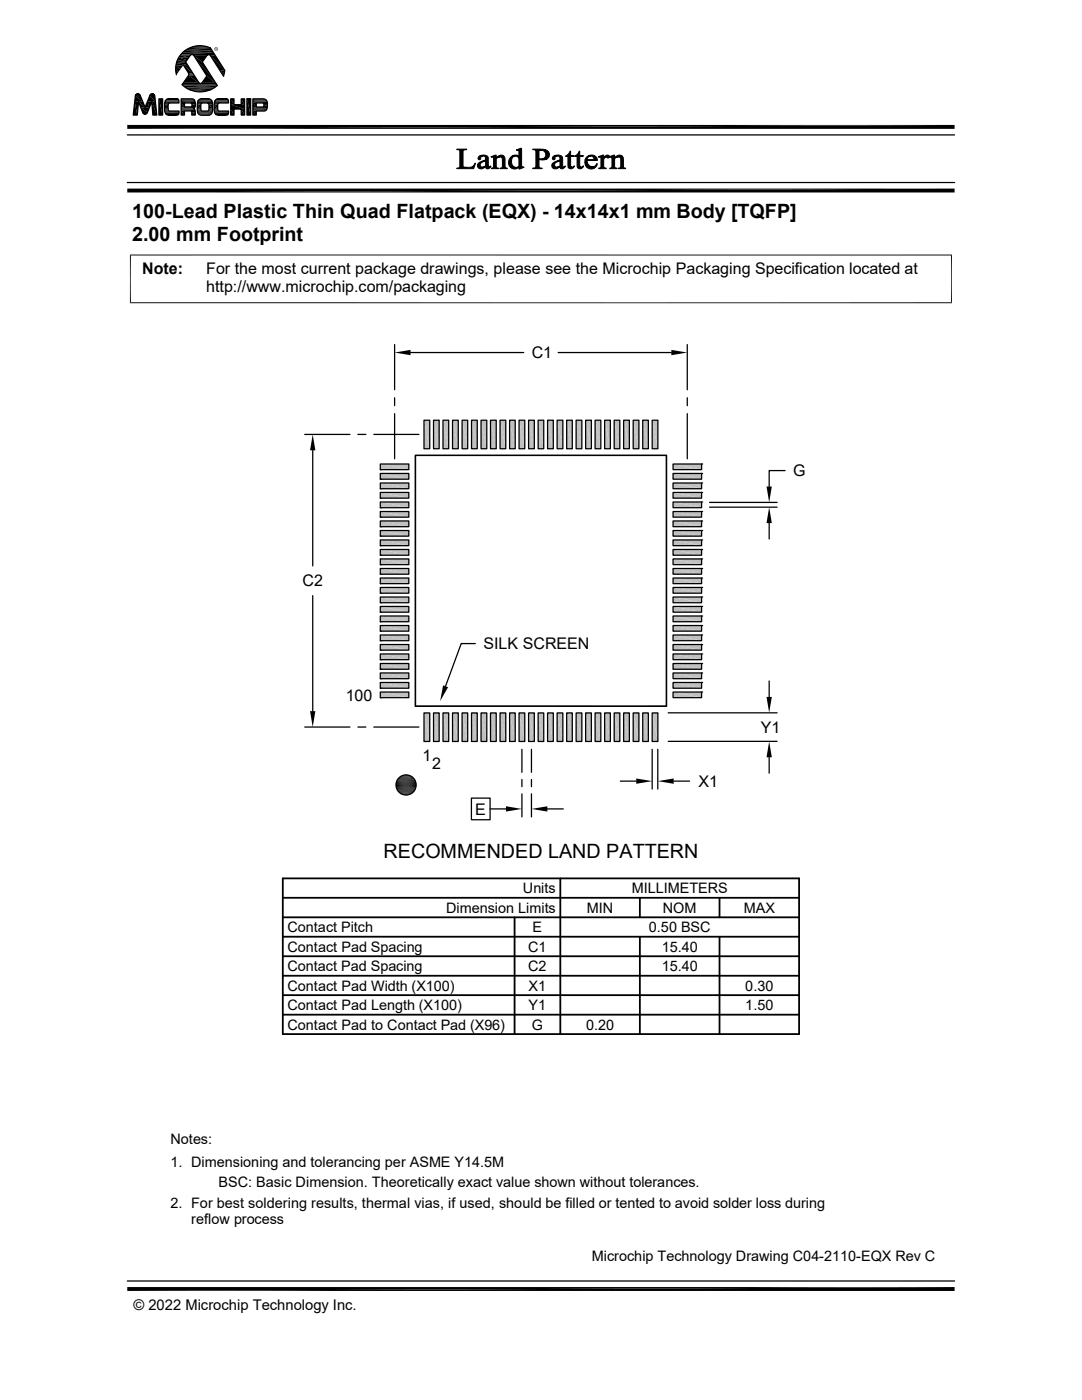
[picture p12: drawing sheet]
<svg xmlns="http://www.w3.org/2000/svg" width="216mm" height="279mm" viewBox="0 0 216 279" stroke-linecap="round" stroke-linejoin="round" font-family="sans-serif">
<g fill="#c0c0c0">
<path d="M130.1 83.9l1.2 5.7h-1.2z"/>
<path d="M130.1 83.9h1.2v5.7z"/>
<path d="M128.2 83.9l1.2 5.7h-1.2z"/>
<path d="M128.2 83.9h1.2v5.7z"/>
<path d="M126.3 83.9l1.2 5.7h-1.2z"/>
<path d="M126.3 83.9h1.2v5.7z"/>
<path d="M124.4 83.9l1.2 5.7h-1.2z"/>
<path d="M124.4 83.9h1.2v5.7z"/>
<path d="M122.6 83.9l1.1 5.7h-1.1z"/>
<path d="M122.6 83.9h1.1v5.7z"/>
<path d="M120.6 83.9l1.2 5.7h-1.2z"/>
<path d="M120.6 83.9h1.2v5.7z"/>
<path d="M118.7 83.9l1.2 5.7h-1.2z"/>
<path d="M118.7 83.9h1.2v5.7z"/>
<path d="M116.9 83.9l1.1 5.7h-1.1z"/>
<path d="M116.9 83.9h1.1v5.7z"/>
<path d="M115 83.9l1.1 5.7h-1.1z"/>
<path d="M115 83.9h1.1v5.7z"/>
<path d="M113.1 83.9l1.1 5.7h-1.1z"/>
<path d="M113.1 83.9h1.1v5.7z"/>
<path d="M111.2 83.9l1.1 5.7h-1.1z"/>
<path d="M111.2 83.9h1.1v5.7z"/>
<path d="M109.3 83.9l1.1 5.7h-1.1z"/>
<path d="M109.3 83.9h1.1v5.7z"/>
<path d="M107.4 83.9l1.1 5.7h-1.1z"/>
<path d="M107.4 83.9h1.1v5.7z"/>
<path d="M105.5 83.9l1.1 5.7h-1.1z"/>
<path d="M105.5 83.9h1.1v5.7z"/>
<path d="M103.6 83.9l1.1 5.7h-1.1z"/>
<path d="M103.6 83.9h1.1v5.7z"/>
<path d="M101.7 83.9l1.1 5.7h-1.1z"/>
<path d="M101.7 83.9h1.1v5.7z"/>
<path d="M99.8 83.9l1.1 5.7h-1.1z"/>
<path d="M99.8 83.9h1.1v5.7z"/>
<path d="M97.9 83.9l1.1 5.7h-1.1z"/>
<path d="M97.9 83.9h1.1v5.7z"/>
<path d="M96 83.9l1.1 5.7h-1.1z"/>
<path d="M96 83.9h1.1v5.7z"/>
<path d="M94.1 83.9l1.1 5.7h-1.1z"/>
<path d="M94.1 83.9h1.1v5.7z"/>
<path d="M92.2 83.9l1.1 5.7h-1.1z"/>
<path d="M92.2 83.9h1.1v5.7z"/>
<path d="M90.3 83.9l1.1 5.7h-1.1z"/>
<path d="M90.3 83.9h1.1v5.7z"/>
<path d="M88.4 83.9l1.1 5.7h-1.1z"/>
<path d="M88.4 83.9h1.1v5.7z"/>
<path d="M86.5 83.9l1.1 5.7h-1.1z"/>
<path d="M86.5 83.9h1.1v5.7z"/>
<path d="M84.6 83.9l1.1 5.7h-1.1z"/>
<path d="M84.6 83.9h1.1v5.7z"/>
<path d="M75.9 92.6l5.7 1.1h-5.7z"/>
<path d="M75.9 92.6h5.7v1.1z"/>
<path d="M134.3 92.6l5.7 1.1h-5.7z"/>
<path d="M134.3 92.6h5.7v1.1z"/>
<path d="M75.9 94.5l5.7 1.1h-5.7z"/>
<path d="M75.9 94.5h5.7v1.1z"/>
<path d="M134.3 94.5l5.7 1.1h-5.7z"/>
<path d="M134.3 94.5h5.7v1.1z"/>
<path d="M75.9 96.4l5.7 1.1h-5.7z"/>
<path d="M75.9 96.4h5.7v1.1z"/>
<path d="M134.3 96.4l5.7 1.1h-5.7z"/>
<path d="M134.3 96.4h5.7v1.1z"/>
<path d="M75.9 98.3l5.7 1.1h-5.7z"/>
<path d="M75.9 98.3h5.7v1.1z"/>
<path d="M134.3 98.3l5.7 1.1h-5.7z"/>
<path d="M134.3 98.3h5.7v1.1z"/>
<path d="M75.9 100.2l5.7 1.1h-5.7z"/>
<path d="M75.9 100.2h5.7v1.1z"/>
<path d="M134.3 100.2l5.7 1.1h-5.7z"/>
<path d="M134.3 100.2h5.7v1.1z"/>
<path d="M75.9 102.1l5.7 1.1h-5.7z"/>
<path d="M75.9 102.1h5.7v1.1z"/>
<path d="M134.3 102.1l5.7 1.1h-5.7z"/>
<path d="M134.3 102.1h5.7v1.1z"/>
<path d="M75.9 104l5.7 1.1h-5.7z"/>
<path d="M75.9 104h5.7v1.1z"/>
<path d="M134.3 104l5.7 1.1h-5.7z"/>
<path d="M134.3 104h5.7v1.1z"/>
<path d="M75.9 105.9l5.7 1.1h-5.7z"/>
<path d="M75.9 105.9h5.7v1.1z"/>
<path d="M134.3 105.9l5.7 1.1h-5.7z"/>
<path d="M134.3 105.9h5.7v1.1z"/>
<path d="M75.9 107.8l5.7 1.1h-5.7z"/>
<path d="M75.9 107.8h5.7v1.1z"/>
<path d="M134.3 107.8l5.7 1.1h-5.7z"/>
<path d="M134.3 107.8h5.7v1.1z"/>
<path d="M75.9 109.7l5.7 1.1h-5.7z"/>
<path d="M75.9 109.7h5.7v1.1z"/>
<path d="M134.3 109.7l5.7 1.1h-5.7z"/>
<path d="M134.3 109.7h5.7v1.1z"/>
<path d="M75.9 111.5l5.7 1.2h-5.7z"/>
<path d="M75.9 111.5h5.7v1.2z"/>
<path d="M134.3 111.5l5.7 1.2h-5.7z"/>
<path d="M134.3 111.5h5.7v1.2z"/>
<path d="M75.9 113.5l5.7 1.1h-5.7z"/>
<path d="M75.9 113.5h5.7v1.1z"/>
<path d="M134.3 113.5l5.7 1.1h-5.7z"/>
<path d="M134.3 113.5h5.7v1.1z"/>
<path d="M75.9 115.4l5.7 1.1h-5.7z"/>
<path d="M75.9 115.4h5.7v1.1z"/>
<path d="M134.3 115.4l5.7 1.1h-5.7z"/>
<path d="M134.3 115.4h5.7v1.1z"/>
<path d="M75.9 117.2l5.7 1.2h-5.7z"/>
<path d="M75.9 117.2h5.7v1.2z"/>
<path d="M134.3 117.2l5.7 1.2h-5.7z"/>
<path d="M134.3 117.2h5.7v1.2z"/>
<path d="M75.9 119.1l5.7 1.2h-5.7z"/>
<path d="M75.9 119.1h5.7v1.2z"/>
<path d="M134.3 119.1l5.7 1.2h-5.7z"/>
<path d="M134.3 119.1h5.7v1.2z"/>
<path d="M75.9 121l5.7 1.2h-5.7z"/>
<path d="M75.9 121h5.7v1.2z"/>
<path d="M134.3 121l5.7 1.2h-5.7z"/>
<path d="M134.3 121h5.7v1.2z"/>
<path d="M75.9 122.9l5.7 1.2h-5.7z"/>
<path d="M75.9 122.9h5.7v1.2z"/>
<path d="M134.3 122.9l5.7 1.2h-5.7z"/>
<path d="M134.3 122.9h5.7v1.2z"/>
<path d="M75.9 124.8l5.7 1.2h-5.7z"/>
<path d="M75.9 124.8h5.7v1.2z"/>
<path d="M134.3 124.8l5.7 1.2h-5.7z"/>
<path d="M134.3 124.8h5.7v1.2z"/>
<path d="M75.9 126.7l5.7 1.2h-5.7z"/>
<path d="M75.9 126.7h5.7v1.2z"/>
<path d="M134.3 126.7l5.7 1.2h-5.7z"/>
<path d="M134.3 126.7h5.7v1.2z"/>
<path d="M75.9 128.6l5.7 1.2h-5.7z"/>
<path d="M75.9 128.6h5.7v1.2z"/>
<path d="M134.3 128.6l5.7 1.2h-5.7z"/>
<path d="M134.3 128.6h5.7v1.2z"/>
<path d="M75.9 130.5l5.7 1.2h-5.7z"/>
<path d="M75.9 130.5h5.7v1.2z"/>
<path d="M134.3 130.5l5.7 1.2h-5.7z"/>
<path d="M134.3 130.5h5.7v1.2z"/>
<path d="M75.9 132.4l5.7 1.2h-5.7z"/>
<path d="M75.9 132.4h5.7v1.2z"/>
<path d="M134.3 132.4l5.7 1.2h-5.7z"/>
<path d="M134.3 132.4h5.7v1.2z"/>
<path d="M75.9 134.3l5.7 1.1h-5.7z"/>
<path d="M75.9 134.3h5.7v1.1z"/>
<path d="M134.3 134.3l5.7 1.1h-5.7z"/>
<path d="M134.3 134.3h5.7v1.1z"/>
<path d="M75.9 136.2l5.7 1.2h-5.7z"/>
<path d="M75.9 136.2h5.7v1.2z"/>
<path d="M134.3 136.2l5.7 1.2h-5.7z"/>
<path d="M134.3 136.2h5.7v1.2z"/>
<path d="M75.9 138.1l5.7 1.1h-5.7z"/>
<path d="M75.9 138.1h5.7v1.1z"/>
<path d="M134.3 138.1l5.7 1.1h-5.7z"/>
<path d="M134.3 138.1h5.7v1.1z"/>
<path d="M130.1 142.3l1.2 5.7h-1.2z"/>
<path d="M130.1 142.3h1.2v5.7z"/>
<path d="M128.2 142.3l1.2 5.7h-1.2z"/>
<path d="M128.2 142.3h1.2v5.7z"/>
<path d="M126.3 142.3l1.2 5.7h-1.2z"/>
<path d="M126.3 142.3h1.2v5.7z"/>
<path d="M124.4 142.3l1.2 5.7h-1.2z"/>
<path d="M124.4 142.3h1.2v5.7z"/>
<path d="M122.6 142.3l1.1 5.7h-1.1z"/>
<path d="M122.6 142.3h1.1v5.7z"/>
<path d="M120.6 142.3l1.2 5.7h-1.2z"/>
<path d="M120.6 142.3h1.2v5.7z"/>
<path d="M118.7 142.3l1.2 5.7h-1.2z"/>
<path d="M118.7 142.3h1.2v5.7z"/>
<path d="M116.9 142.3l1.1 5.7h-1.1z"/>
<path d="M116.9 142.3h1.1v5.7z"/>
<path d="M115 142.3l1.1 5.7h-1.1z"/>
<path d="M115 142.3h1.1v5.7z"/>
<path d="M113.1 142.3l1.1 5.7h-1.1z"/>
<path d="M113.1 142.3h1.1v5.7z"/>
<path d="M111.2 142.3l1.1 5.7h-1.1z"/>
<path d="M111.2 142.3h1.1v5.7z"/>
<path d="M109.3 142.3l1.1 5.7h-1.1z"/>
<path d="M109.3 142.3h1.1v5.7z"/>
<path d="M107.4 142.3l1.1 5.7h-1.1z"/>
<path d="M107.4 142.3h1.1v5.7z"/>
<path d="M105.5 142.3l1.1 5.7h-1.1z"/>
<path d="M105.5 142.3h1.1v5.7z"/>
<path d="M103.6 142.3l1.1 5.7h-1.1z"/>
<path d="M103.6 142.3h1.1v5.7z"/>
<path d="M101.7 142.3l1.1 5.7h-1.1z"/>
<path d="M101.7 142.3h1.1v5.7z"/>
<path d="M99.8 142.3l1.1 5.7h-1.1z"/>
<path d="M99.8 142.3h1.1v5.7z"/>
<path d="M97.9 142.3l1.1 5.7h-1.1z"/>
<path d="M97.9 142.3h1.1v5.7z"/>
<path d="M96 142.3l1.1 5.7h-1.1z"/>
<path d="M96 142.3h1.1v5.7z"/>
<path d="M94.1 142.3l1.1 5.7h-1.1z"/>
<path d="M94.1 142.3h1.1v5.7z"/>
<path d="M92.2 142.3l1.1 5.7h-1.1z"/>
<path d="M92.2 142.3h1.1v5.7z"/>
<path d="M90.3 142.3l1.1 5.7h-1.1z"/>
<path d="M90.3 142.3h1.1v5.7z"/>
<path d="M88.4 142.3l1.1 5.7h-1.1z"/>
<path d="M88.4 142.3h1.1v5.7z"/>
<path d="M86.5 142.3l1.1 5.7h-1.1z"/>
<path d="M86.5 142.3h1.1v5.7z"/>
<path d="M84.6 142.3l1.1 5.7h-1.1z"/>
<path d="M84.6 142.3h1.1v5.7z"/>
</g>
<g fill="none" stroke="#000" stroke-width=".25">
<path d="M27.1 18.9l-.5 4.1h.8l.2-2.7 .9 2.1a.49 .49 0 0 0 .4 .4 .49 .49 0 0 0 .5-.3M27.5 18.7l.5 .4 1 2.3 .9-2.4a.5 .5 0 0 1 .5-.3 .5 .5 0 0 1 .5 .4l.4 3.9h-.8l-.2-2.8-.9 2.2M27.5 18.7l-.4 .2M31.7 19.7h.7v3.3h-.7zM36.2 19.7h2.3a1.17 1.17 0 0 1 .4 1.6l-.3 .4 .3 .2 .1 1.1h-.7v-.6l-.2-.3h-1.3v.9h-.6zM36.3 16.9l.1 .1M36.4 17l1.6 1M36.6 13l1.1 1.8-1.4 2.1M38.1 18a5.1 5.1 0 0 0 3.7 0M38.7 11l2.6 4.2-1.2 1.5-.4-.2-2.7-4.1 1-1.4 .3-.1 .4 .2M42 9.5l2.8 4.6-.2 1.1-2.6-4.1-.4-.2-.3 .2-.9 1.3 2.9 4.7-1.5 .9M42 9.6a4.8 4.8 0 0 0-5.1 .5 4.8 4.8 0 0 0-1.7 4.8"/>
<path d="M46 19.7h.7v1.2h1.4v-1.2h.7v3.3h-.7v-1.2h-1.4v1.2h-.7zM49.3 19.7h.7v3.3h-.7zM49.3 19.7h.7M50.5 19.7h2a.99 .99 0 0 1 .9 1.4 .81 .81 0 0 1-.7 1.1h-1.6v.8h-.6zM25.4 36.4h165.1M25.4 26.9h165.1M33 20.2l.6-.5h1.6a.57 .57 0 0 1 .5 .3 .57 .57 0 0 1 0 .6h-2l-.2 .4v.7l.1 .3 .2 .2h1.9a.62 .62 0 0 1-.1 .6 .62 .62 0 0 1-.6 .2h-1.2a.94 .94 0 0 1-.9-1.2l.1-1.6M36.8 21.3v-.7h1.3l.2 .1-.1 .6h-1.4M40.2 20.6h1.2l.2 .1 .1 1-.1 .4h-1.4l-.1-1.1zM42.3 20.2l-.3-.3-.4-.2h-1.5a.88 .88 0 0 0-.7 1.1v1a.96 .96 0 0 0 .9 1.2h1.1a.94 .94 0 0 0 1-1.2l-.1-1.6M42.9 20.2l.6-.5h1.6a.56 .56 0 0 1 .5 .9h-2l-.2 .4v.7l.1 .3 .2 .2h1.9a.62 .62 0 0 1-.1 .6 .62 .62 0 0 1-.6 .2h-1.2a.94 .94 0 0 1-1-1.2l.2-1.6M51.1 20.6h1.4l.1 .1v.5l-.1 .2h-1.4z"/>
<path d="M78.7 68.8v9M78.7 79.4v1.6M81.9 70.4h22.6M111.4 70.4h22.6M137.1 68.8v9M137.1 79.4v1.6M60.8 86.7h9M62.4 89.9v23M71.4 86.7h1.6M74.6 86.7h9M75.9 98.3h5.7v1.1h-5.7zM75.9 99.4h.1"/>
<path d="M75.9 96.4h5.7v1.1h-5.7zM75.9 97.5h.1M75.9 94.5h5.7v1.1h-5.7zM75.9 95.6h.1M75.9 92.6h5.7v1.1h-5.7zM75.9 93.7h.1M78.7 82.5v9.1M82.9 90.9h50.1v50h-50.1zM84.6 83.9h1.1v5.7h-1.1zM86.5 83.9h1.1v5.7h-1.1zM88.4 83.9h1.1v5.7h-1.1zM90.3 83.9h1.1v5.7h-1.1z"/>
<path d="M92.2 83.9h1.1v5.7h-1.1zM94.1 83.9h1.1v5.7h-1.1zM96 83.9h1.1v5.7h-1.1zM97.9 83.9h1.1v5.7h-1.1zM99.8 83.9h1.1v5.7h-1.1zM101.7 83.9h1.1v5.7h-1.1zM103.6 83.9h1.1v5.7h-1.1zM105.5 83.9h1.1v5.7h-1.1zM107.4 83.9h1.1v5.7h-1.1zM109.3 83.9h1.1v5.7h-1.1zM111.2 83.9h1.1v5.7h-1.1zM113.1 83.9h1.1v5.7h-1.1z"/>
<path d="M115 83.9h1.1v5.7h-1.1zM116.9 83.9h1.1v5.7h-1.1zM118.7 83.9h1.2v5.7h-1.2zM120.6 83.9h1.2v5.7h-1.2zM122.6 83.9h1.1v5.7h-1.1zM124.4 83.9h1.2v5.7h-1.2zM126.3 83.9h1.2v5.7h-1.2zM128.2 83.9h1.2v5.7h-1.2zM130.1 83.9h1.2v5.7h-1.2zM134.3 92.6h5.7v1.1h-5.7zM134.3 94.5h5.7v1.1h-5.7zM134.3 96.4h5.7v1.1h-5.7z"/>
<path d="M134.3 98.3h5.7v1.1h-5.7zM137.1 82.5v9.1M140 92.6h.1M140 94.5h.1M140 96.4h.1M140 98.3h.1M156.7 93.9h-3.2v3.2M62.4 118.9v23M75.9 119.1h5.7v1.2h-5.7zM75.9 117.2h5.7v1.2h-5.7zM75.9 118.4h.1M75.9 115.4h5.7v1.1h-5.7z"/>
<path d="M75.9 116.5h.1M75.9 113.5h5.7v1.1h-5.7zM75.9 114.6h.1M75.9 111.5h5.7v1.2h-5.7zM75.9 112.7h.1M75.9 109.7h5.7v1.1h-5.7zM75.9 110.8h.1M75.9 107.8h5.7v1.1h-5.7zM75.9 108.9h.1M75.9 105.9h5.7v1.1h-5.7zM75.9 107h.1M75.9 104h5.7v1.1h-5.7z"/>
<path d="M75.9 105.1h.1M75.9 102.1h5.7v1.1h-5.7zM75.9 103.2h.1M75.9 100.2h5.7v1.1h-5.7zM75.9 101.3h.1M134.3 100.2h5.7v1.1h-5.7zM134.3 102.1h5.7v1.1h-5.7zM134.3 104h5.7v1.1h-5.7zM134.3 105.9h5.7v1.1h-5.7zM134.3 107.8h5.7v1.1h-5.7zM134.3 109.7h5.7v1.1h-5.7zM134.3 111.5h5.7v1.2h-5.7z"/>
<path d="M134.3 113.5h5.7v1.1h-5.7zM134.3 115.4h5.7v1.1h-5.7zM134.3 117.2h5.7v1.2h-5.7zM134.3 119.1h5.7v1.2h-5.7zM140 100.2h.1M140 102.1h.1M140 104h.1M140 105.9h.1M140 107.8h.1M140 109.7h.1M140 111.5h.1M140 113.5h.1"/>
<path d="M140 115.4h.1M140 117.2h.1M140 119.1h.1M141.6 101.2h13.5M141.6 100.3h13.5M153.5 104.4v3.2M75.9 138.1h5.7v1.1h-5.7zM75.9 139.2h.1M75.9 136.2h5.7v1.2h-5.7zM75.9 137.4h.1M75.9 134.3h5.7v1.1h-5.7zM75.9 135.4h.1"/>
<path d="M75.9 132.4h5.7v1.2h-5.7zM75.9 133.6h.1M75.9 130.5h5.7v1.2h-5.7zM75.9 131.7h.1M75.9 128.6h5.7v1.2h-5.7zM75.9 129.8h.1M75.9 126.7h5.7v1.2h-5.7zM75.9 127.9h.1M75.9 124.8h5.7v1.2h-5.7zM75.9 126h.1M75.9 122.9h5.7v1.2h-5.7zM75.9 124.1h.1"/>
<path d="M75.9 121h5.7v1.2h-5.7zM75.9 122.2h.1M75.9 120.3h.1M94.8 128.4h-2.8l-3.1 8.5M134.3 121h5.7v1.2h-5.7zM134.3 122.9h5.7v1.2h-5.7zM134.3 124.8h5.7v1.2h-5.7zM134.3 126.7h5.7v1.2h-5.7zM134.3 128.6h5.7v1.2h-5.7zM134.3 130.5h5.7v1.2h-5.7zM134.3 132.4h5.7v1.2h-5.7zM134.3 134.3h5.7v1.1h-5.7z"/>
<path d="M134.3 136.2h5.7v1.2h-5.7zM134.3 138.1h5.7v1.1h-5.7zM140 121h.1M140 122.9h.1M140 124.8h.1M140 126.7h.1M140 128.6h.1M140 130.5h.1M140 132.4h.1M140 134.3h.1M140 136.2h.1M140 138.1h.1"/>
<path d="M153.5 135.9v3.2M60.8 145.1h9M71.4 145.1h1.6M74.6 145.1h9M84.6 142.3h1.1v5.7h-1.1zM86.5 142.3h1.1v5.7h-1.1zM88.4 142.3h1.1v5.7h-1.1zM90.3 142.3h1.1v5.7h-1.1zM92.2 142.3h1.1v5.7h-1.1zM94.1 159.3h3.7v4.3h-3.7zM94.1 142.3h1.1v5.7h-1.1zM96 142.3h1.1v5.7h-1.1z"/>
<path d="M97.9 142.3h1.1v5.7h-1.1zM99.8 142.3h1.1v5.7h-1.1zM101.7 142.3h1.1v5.7h-1.1zM103.6 142.3h1.1v5.7h-1.1zM104.1 149.5v4.6M104.1 155.6v1.4M104.1 158.4v4.6M105.5 142.3h1.1v5.7h-1.1zM106 149.5v4.6M106 155.6v1.4M106 158.4v4.6M107.4 142.3h1.1v5.7h-1.1z"/>
<path d="M109.3 142.3h1.1v5.7h-1.1zM111.2 142.3h1.1v5.7h-1.1zM113.1 142.3h1.1v5.7h-1.1zM115 142.3h1.1v5.7h-1.1zM116.9 142.3h1.1v5.7h-1.1zM118.7 142.3h1.2v5.7h-1.2zM120.6 142.3h1.2v5.7h-1.2zM122.6 142.3h1.1v5.7h-1.1zM123.8 155.9h3.2M124.4 142.3h1.2v5.7h-1.2zM126.3 142.3h1.2v5.7h-1.2zM128.2 142.3h1.2v5.7h-1.2z"/>
<path d="M130.1 142.3h1.2v5.7h-1.2zM130.1 149.5v8M131.3 149.5v8M133.3 148h21.8M133.3 142.3h21.8M134.4 155.9h3.2M153.5 151.1v3.2M97.8 161.4h3.2M109.2 161.4h3.2M25.4 255.7h165.1"/>
<circle cx="81" cy="156.7" r="2.01"/>
</g>
<g fill="none" stroke="#000" stroke-width=".2">
<path d="M33 20h2.7M33.1 19.9h2.6M33.1 19.9h2.5M33.2 19.9h2.4M33.3 19.8h2.3M33.4 19.8h2.1M35.9 11h2.1M36 11h2M36.2 19.7l2.4 .1M36.2 19.8h2.5M36.2 19.9h2.6M36.3 16.9h7"/>
<path d="M36.4 17h6.9M36.5 16.7h6.6M36.5 16.6h3.3M36.6 16.5h3.1M36.9 17.4h6M37.5 17.7h4.9M37.8 9.5h4.2M37.9 9.4h4M38.2 10.9h-2.2M38.4 9.3h3M38.4 9.2h2.9M38.4 10.9h3.2"/>
<path d="M38.5 11h2.9M38.6 11h2.7M38.7 11.1h2.6M38.7 18.3h2.5M39.6 20h2.6M39.6 19.9h2.6M39.7 19.8h2.4M39.8 19.8h2.2M39.9 19.8h2M40.2 16.6h2.9M40.3 16.6h2.7M42.8 10.9h-6.8"/>
<path d="M42.9 20h2.7M43 19.9h2.6M43 19.9h2.5M43.1 19.9h2.4M43.1 19.8h2.4M43.2 19.8h2.2M50.5 19.7l2.4 .1M50.5 19.8h2.5M50.5 19.9h2.6M50.5 20h2.7M32.9 20.5h2.8M32.9 22.2h2.8"/>
<path d="M32.9 22.3h2.8M32.9 20.4h2.8M32.9 20.3h2.8M32.9 22.4h2.8M32.9 22.5h2.8M32.9 20.2h2.8M33 20.1h2.7M33 22.6h2.7M33 22.7h2.7M33.1 22.8h2.6M33.3 22.9h2.3M33.3 22.9h2.2"/>
<path d="M35.6 22.8l-2.4 .1M36.2 20.1h2.7M36.2 20.2h2.7M36.2 21.4h2.7M36.2 21.5h2.7M36.2 21.6h2.6M36.2 21.7h2.4M36.2 21.7h2.5M36.2 21.8h2.6M36.2 21.9h2.7M36.2 22h2.7M36.2 22.1h2.7"/>
<path d="M38.7 21.6l-2.5 .1M39.4 20.5h3M39.4 22.2h3M39.4 20.4h3M39.4 22.4h3M39.4 22.5h2.9M39.4 20.2h3M39.5 22.6h2.8M39.5 20.1h2.8M39.5 22.7h2.7M39.6 22.8h2.6M39.7 22.9h2.4"/>
<path d="M39.8 22.9h2.2M42.8 22.2h2.8M42.8 20.5h2.8M42.8 20.4h2.8M42.8 22.3h2.8M42.8 20.3h2.8M42.8 22.4h2.8M42.8 22.5h2.8M42.8 20.2h2.8M42.9 22.6h2.7M42.9 20.1h2.7M42.9 22.7h2.7"/>
<path d="M43 22.8h2.6M43.2 22.9h2.2M45.5 22.8l-2.4 .1M50.5 20.1h2.7M50.5 20.2h2.8M50.5 20.4h2.8M50.5 20.5h2.8M50.5 21.4h2.8M50.5 21.7h2.8M50.5 21.8h2.8M50.5 22h2.7M50.5 22h2.6"/>
<path d="M50.5 22.1h2.5M50.5 22.1h2.4M26 50.8v9.7M189.9 50.8v9.7M189.9 50.9h-164M25.9 60.4h164M79 156.4h4M79 156.6h4.1M79 157h4M79 157.1h4M79 156.2h4M79.1 156h3.9"/>
<path d="M79.1 157.3h3.9M79.1 157.5h3.8M79.1 155.8h3.8M79.2 157.7h3.6M79.2 155.6h3.6M79.3 155.5h3.4M79.3 157.8h3.4M79.4 158h3.2M79.4 155.3h3.2M79.6 158.1h2.9M79.6 155.2h2.9M79.7 158.3h2.6"/>
<path d="M79.7 155.1h2.6M79.9 155h2.3M79.9 158.4h2.3M80 154.9h2M80 158.5h2"/>
</g>
<g fill="#000" stroke="#000" stroke-width=".2">
<path d="M98 31.3h.3zM103.1 29.9l.2 .1zM119.4 31.3h.3zM121.6 31.3h.3z"/>
<path d="M91.1 29.8h2v.1a.56 .56 0 0 0-.7 .3v3l.2 .2h.4h-1.3l.1-3.1a.43 .43 0 0 0-.7-.4z" fill-rule="evenodd"/>
<path d="M91.1 33.5l3-.2 .8-.7-.4 1.1h-3.4z" fill-rule="evenodd"/>
<path d="M95.5 31.3l.3-.2h.6l-.5 .2v.3a.3 .3 0 0 1-.4 .2 .3 .3 0 0 1 0-.5z" fill-rule="evenodd"/>
<path d="M95.4 32.6l.9-.5h.6l-.5 .2a.54 .54 0 0 0-.6 .5 .54 .54 0 0 0 .5 .6h.5a.77 .77 0 0 1-1.1 .3 .77 .77 0 0 1-.3-1.1z" fill-rule="evenodd"/>
<path d="M95.8 31.1l.8-.2 .7 .3 .1 .3 .1 1.7 .3 .2a.48 .48 0 0 1-.5 .3 .48 .48 0 0 1-.4-.4l-.2-.1 .2-.1v-1h-.4a.47 .47 0 0 0 .4-.4 .47 .47 0 0 0-.2-.5z" fill-rule="evenodd"/>
<path d="M96.3 33.4l.6-.1z" fill-rule="evenodd"/>
<path d="M97.6 33.3l.3-.2-.1 .3z" fill-rule="evenodd"/>
<path d="M98 31.3l1-.4v.6h-.5z" fill-rule="evenodd"/>
<path d="M98.5 31.5l1.3-.2-.8 .4v1.4a.39 .39 0 0 0 .1 .4 .39 .39 0 0 0 .4 0v.2h-1.5l.5-.4z" fill-rule="evenodd"/>
<path d="M99.3 31.3a.83 .83 0 0 1 .9-.3 .83 .83 0 0 1 .6 .7v1.6l.4 .4h-1.4l.3-.2 .1-.2v-1.7l-.2-.3z" fill-rule="evenodd"/>
<path d="M102 31.2l.3-.1h.6a1.19 1.19 0 0 0-.8 1.2 1.19 1.19 0 0 0 .9 1.1h-1.1l-.4-.6a1.56 1.56 0 0 1 .5-1.6z" fill-rule="evenodd"/>
<path d="M102.3 31.1l.7-.2 .5 .3z" fill-rule="evenodd"/>
<path d="M103.1 29.9l1-.3v3.4l.2 .4h-.8a1.2 1.2 0 0 1-1.6 0h1.1l.5-.3v-1.4l-.3-.5h.3v-1.1z" fill-rule="evenodd"/>
<path d="M103.5 33.4h1.1l-1.1 .3z" fill-rule="evenodd"/>
<path d="M106.8 30h1.2l-.5 .1v1.6l1.6 .1h-1.6l.1 1.6 .6 .3h-1.9l.5-.3 .1-.3z" fill-rule="evenodd"/>
<path d="M106.3 29.8h1.6a1.29 1.29 0 0 1 1.7 1.4l-.5 .5h-1a.86 .86 0 0 0 .8-.7 .86 .86 0 0 0-.5-.9l-1.6-.1z" fill-rule="evenodd"/>
<path d="M107.5 31.8h1.4z" fill-rule="evenodd"/>
<path d="M110.4 31.2l.2-.1h.6a.42 .42 0 0 0-.5 .6 .33 .33 0 0 1-.5 0 .33 .33 0 0 1 .2-.5z" fill-rule="evenodd"/>
<path d="M110.3 32.6l.8-.5h.6l-.3 .1a.69 .69 0 0 0-.6 1l.8 .2a.77 .77 0 0 1-1 .3 .77 .77 0 0 1-.3-1.1z" fill-rule="evenodd"/>
<path d="M110.6 31.1l.5-.1a.87 .87 0 0 1 1.2 .6v1.6l.4 .2a.48 .48 0 0 1-.5 .3 .48 .48 0 0 1-.5-.4l-.2-.1 .2-.1v-1h-.4a.46 .46 0 0 0 .4-.4 .46 .46 0 0 0-.2-.5z" fill-rule="evenodd"/>
<path d="M111.1 33.4l.6-.1z" fill-rule="evenodd"/>
<path d="M112.4 33.3l.4-.2-.1 .3z" fill-rule="evenodd"/>
<path d="M113.7 30.2h.2v.8h.6v.2h-.6v1.9l.3 .3h-.8l-.1-2.2-.4-.1 .6-.4z" fill-rule="evenodd"/>
<path d="M113.4 33.4l.9-.1 .3-.2-.2 .4-.4 .2z" fill-rule="evenodd"/>
<path d="M115.6 30.2l.1 .8h.7v.2h-.7v1.7l.1 .4 .2 .1h-.8l-.1-2.2-.4-.1 .6-.4z" fill-rule="evenodd"/>
<path d="M115.2 33.4l.9-.1 .4-.2-.1 .3a.65 .65 0 0 1-1.2 0z" fill-rule="evenodd"/>
<path d="M117 31.4l.4-.3 .5 .1-.5 .1-.2 .6h-.4z" fill-rule="evenodd"/>
<path d="M117.4 31.1a1.23 1.23 0 0 1 1.7 .5l.1 .4h-2a1.09 1.09 0 0 0 1 1.3h-1.2l-.3-.6 .1-.8h1.7a.62 .62 0 0 0-.6-.7z" fill-rule="evenodd"/>
<path d="M117 33.3h1.2a.88 .88 0 0 0 .9-.7 1.16 1.16 0 0 1-.8 1.1 1.16 1.16 0 0 1-1.3-.4z" fill-rule="evenodd"/>
<path d="M119.4 31.3l1.1-.4v.6h.1l-.1 .3v1.5l.5 .4h-1.5l.4-.4v-1.8z" fill-rule="evenodd"/>
<path d="M120.6 31.3h.3l-.4 .2z" fill-rule="evenodd"/>
<path d="M120.6 31.3a.5 .5 0 0 1 .6-.4 .5 .5 0 0 1 .4 .5l-.3 .1z" fill-rule="evenodd"/>
<path d="M121.6 31.3l1-.4v.6h-.5z" fill-rule="evenodd"/>
<path d="M122.1 31.5l1.3-.2-.8 .4 .1 1.6 .4 .4h-1.4l.4-.4z" fill-rule="evenodd"/>
<path d="M122.9 31.3a.84 .84 0 0 1 .9-.3 .84 .84 0 0 1 .6 .9v1.4l.4 .4h-1.4l.3-.2 .2-.2-.1-1.7-.2-.3z" fill-rule="evenodd"/>
</g>
<g fill="#000">
<path d="M27 19.1l1 .1h-1zM27 19.1h1v.1zM27 19.2l1.5 1.1h-1.6zM27 19.2h1l.5 1.1zM27 19.1h1zM27.1 19h.9zM27.1 19l.9 .1zM27.1 18.9h.8zM27.1 18.9l.8 .1zM27.2 18.8l.7 .1zM27.2 18.8h.6zM27.2 18.8h.5z"/>
<path d="M27.3 18.7l.4 .1zM27.3 18.7h.4zM27.4 18.7h.2zM27.4 18.7h.3zM27.5 18.7h.1zM29.9 19.1l1.1 1.1h-1.6zM29.9 19.1h1l.1 1.1zM29.9 19.1h1zM29.9 19l1 .1zM29.9 19h.9zM30 19h.8zM30 18.9h.8z"/>
<path d="M30 18.9l.8 .1zM30.1 18.8l.7 .1zM30.1 18.8h.6zM30.1 18.8h.5zM30.2 18.7l.4 .1zM30.2 18.7h.4zM30.2 18.7h.3zM30.3 18.7h.2zM31.7 19.7l.7 3.3h-.7zM31.7 19.7h.7v3.3zM33.5 19.7h2zM33.5 19.7h1.9z"/>
<path d="M33.5 19.7h1.8zM33.6 19.7h1.7zM35 13.8l.6 .6h-.5zM35 13.8h1l-.4 .6zM35.1 13.2l.9 .6h-1zM35.1 13.2h1.4l-.5 .6zM35.1 14.4l.1 .5zM35.1 14.4h.5l-.4 .5zM35.1 13l1.4 .2h-1.4zM35.1 13h1.5l-.1 .2zM35.3 12.4l1.9 .2h-2zM35.3 12.4h1.7l.2 .2z"/>
<path d="M35.4 12l1.6 .4h-1.7zM35.4 12h1.9l-.3 .4zM35.6 11.5l1.7 .5h-1.9zM35.6 11.5h2.1l-.4 .5zM36.6 13l1.9 1.6h-.9zM36.6 13h.8l1.1 1.6zM37.6 15.1l2.1 1.4h-3.1zM37.6 15.1h1.2l.9 1.4zM37.6 14.6l.9 .1zM37.7 14.7h.9zM37.7 15l1.1 .1zM37.7 14.7l.9 .1z"/>
<path d="M37.7 14.9l1 .1zM37.7 14.8l1 .1zM37.7 14.9h1zM38.7 11.1l1.7 1.3h-.9zM38.7 11.1h2.6l-.9 1.3zM38.7 18.2l1.9 .1zM39 9.2h1.8zM39.3 18.3h1.3zM39.5 12.4l2.6 2.8h-.8zM39.5 12.4h.9l1.7 2.8zM39 9.2h1.7zM39.6 9.1l1.1 .1z"/>
<path d="M39.6 9.1h.6zM39.9 19.7l2 .1zM39.9 19.7h2zM40 19.7h1.9zM40 19.7h1.8zM40.1 19.7h1.7zM40.1 19.7h1.6zM41.3 15.2l1.7 1.3h-2.7zM41.3 15.2h.8l.9 1.3zM41.6 10.9h1.2zM41.7 10.9h1.2zM41.8 10.9l1.1 .1z"/>
<path d="M41.9 11h1zM41.9 11l1 .1zM42 11.1l2.9 3h-1zM42 11.1h.9l2 3zM42.8 9.8v.1zM42.8 9.7v.1zM42.8 9.9l.1 .2zM42.9 9.5l-.1 .2zM42.9 9.7l-.1 .1zM42.9 9.9v.2zM42.9 10.1h.1zM42.8 9.7l.1-.1z"/>
<path d="M42.9 10l.1 .1zM42.9 9.5h.1zM43 10.1l.1 .1zM43 9.4l.1 .1zM43.1 10.1h.2zM43.1 9.4l.2 .1zM43.3 10.1h.1zM43.3 19.7h2zM43.3 9.4v.2zM43.4 9.9l-.1 .1zM43.4 19.7h1.9zM43.4 19.7h1.8z"/>
<path d="M43.3 9.6l.1 .1zM43.3 10l.2-.1zM43.4 9.8v.1zM43.4 9.7v.1zM43.5 19.7h1.7zM43.4 9.5l.1 .2zM43.4 9.9l.1-.1zM43.5 9.7l-.1 .1zM43.9 14.1l.9 .5h-.6zM43.9 14.1h1l-.1 .5zM44.2 14.6l.4 .6zM44.2 14.6h.6l-.2 .6z"/>
<path d="M46 19.7l.7 1.2h-.7zM46 19.7h.7v1.2zM48.1 19.7l.7 1.2h-.7zM48.1 19.7h.7v1.2zM49.3 19.7l.7 3.3h-.7zM49.3 19.7h.7v3.3zM26.9 20.3h.7zM26.9 20.3l.5 2.7h-.8zM26.9 20.3h.7l-.2 2.7zM27.6 20.3h.9zM27.6 20.3l1.4 1.1h-.9zM27.6 20.3h.9l.5 1.1z"/>
<path d="M28.1 21.4l1.3 1h-.9zM28.1 21.4h1.7l-.4 1zM28.5 22.4h.9zM28.5 22.4l.9 .1zM28.5 22.5h.9zM28.5 22.5l.8 .1zM28.6 22.6h.7zM28.6 22.6l.7 .1zM28.6 22.7h.7zM28.6 22.7h.6zM28.7 22.7h.5zM28.7 22.7l.4 .1z"/>
<path d="M28.8 22.8h.3zM28.8 22.8h.2zM28.9 22.8h.1zM29.4 20.2l.4 1.2h-.8zM29.4 20.2h.9l-.5 1.2zM30.3 20.2l1 2.8h-.8zM30.3 20.2h.7l.3 2.8zM32.9 20.7l.7 .1zM32.9 20.7h.7zM32.9 20.8h.7zM32.9 20.8l.6 .2h-.6zM32.9 20.8h.7l-.1 .2z"/>
<path d="M32.9 21l.6 .7h-.6zM32.9 21h.6v.7zM32.9 21.7l.7 .1h-.7zM32.9 21.7h.6l.1 .1zM32.9 21.8h.7zM32.9 21.8l.7 .1zM32.9 21.9l.7 .1zM32.9 22h.7zM32.9 20.6h1zM32.9 20.6h.9zM32.9 20.6h.8zM32.9 20.6l.7 .1z"/>
<path d="M32.9 22l.8 .1zM32.9 22.1h.8zM32.9 22.1h.9zM32.9 22.1l.9 .1zM33.4 22.9l2 .1zM33.5 23h1.7zM33.5 23h1.9zM33.6 23h1.6zM33.6 23h1.4zM36.2 20.6l.6 .7h-.6zM36.2 20.6h.6v.7zM36.2 22.1l.6 .9h-.6z"/>
<path d="M36.2 22.1h.6v.9zM38.1 20.6h.8zM38.1 22.1h.8zM38.1 20.6h.9zM38.1 21.3h.8zM38.1 22.1l.8 .1zM38.2 22.2h.7zM38.2 20.6h.8zM38.2 21.3h.7zM38.2 22.2l.7 .1zM38.2 20.6l.8 .1zM38.2 21.2l.7 .1z"/>
<path d="M38.2 22.3l.7 .1zM38.3 20.7h.7zM38.2 21.2h.7zM38.3 21.2h.6zM38.3 22.4h.7zM38.3 22.4l.7 .6h-.7zM38.3 22.4h.7v.6zM38.3 20.7l.7 .1zM38.3 20.8l.7 .1zM38.3 21.1l.6 .1zM38.3 20.9l.7 .1h-.7zM38.3 20.9h.7v.1z"/>
<path d="M38.3 21l.7 .1zM38.3 21.1h.6zM38.3 21.1h.7zM39.4 20.7l.7 .1zM39.4 20.7h.7zM39.4 20.8h.7zM39.4 20.8l.7 .2h-.7zM39.4 20.8h.7v.2zM39.4 21l.7 .7h-.7zM39.4 21h.7v.7zM39.4 21.7l.7 .1h-.7zM39.4 21.7h.7v.1z"/>
<path d="M39.4 21.8h.7zM39.4 21.8l.7 .1zM39.4 21.9l.7 .1zM39.4 22h.8zM39.4 20.6h1zM39.4 20.6h.9zM39.4 20.6h.8zM39.4 20.6l.8 .1zM39.4 20.7h.8zM39.4 22l.8 .1zM39.4 22.1h.8zM39.4 22.1h.9z"/>
<path d="M39.4 22.1l1 .1zM39.9 22.9l1.8 .1zM39.9 22.9h2zM40.1 23h1.3zM40.1 23h1.6zM41.3 20.6h1.1zM41.4 20.6h1zM41.5 20.6h.9zM41.4 22.2h1zM41.5 22.1h.9zM41.6 20.6l.8 .1zM41.6 22.1h.8z"/>
<path d="M41.6 20.7h.8zM41.6 22l.8 .1zM41.6 20.7l.8 .1zM41.7 20.8h.7zM41.7 22h.7zM41.7 20.8l.7 .2h-.7zM41.7 20.8h.7v.2zM41.7 21.8h.7zM41.7 21.8l.7 .1zM41.7 21.9l.7 .1zM41.7 21.9h.7zM41.7 21l.7 .7h-.7z"/>
<path d="M41.7 21h.7v.7zM41.7 21.7l.7 .1h-.7zM41.7 21.7h.7v.1zM42.7 20.7l.8 .1zM42.7 20.7h.8zM42.7 20.8h.8zM42.7 20.8l.7 .2h-.7zM42.7 20.8h.8l-.1 .2zM42.7 21l.7 .7h-.7zM42.7 21h.7v.7zM42.7 21.7l.8 .1h-.8zM42.7 21.7h.7l.1 .1z"/>
<path d="M42.7 21.8h.8zM42.7 21.8l.8 .1zM42.7 21.9l.8 .1zM42.8 20.6h1zM42.8 20.6h.9zM42.8 20.6h.8zM42.8 20.6l.7 .1zM42.8 20.7h.7zM42.8 22h.7zM42.8 22l.8 .1zM42.8 22.1h.8zM42.8 22.1l.9 .1z"/>
<path d="M43.3 22.9l2 .1zM43.4 23h1.7zM43.4 23h1.9zM43.5 23h1.6zM43.5 23h1.4zM46 20.9l2.8 .9h-2.8zM46 20.9h2.8v.9zM46 21.8l.7 1.2h-.7zM46 21.8h.7v1.2zM48.1 21.8l.7 1.2h-.7zM48.1 21.8h.7v1.2zM50.5 20.6l.6 .8h-.6z"/>
<path d="M50.5 20.6h.6v.8zM50.5 22.2l.6 .8h-.6zM50.5 22.2h.6v.8zM52.4 20.6h.9zM52.5 20.6h.8zM52.5 21.4h.8zM52.5 21.3l.8 .1zM52.5 21.3h.8zM52.6 20.6h.7zM52.6 21.3h.7zM52.6 20.6l.7 .1zM52.6 21.2l.7 .1z"/>
<path d="M52.6 20.7h.8zM52.6 20.7l.8 .1h-.7zM52.6 20.7h.8v.1zM52.6 21.1h.7zM52.6 21.1h.8zM52.6 21.1l.7 .1zM52.6 21.2h.7zM52.7 20.8l.7 .3h-.7zM52.7 20.8h.7v.3zM52.7 21.1h.7zM25.4 38.4l165.1-.8v.8zM25.4 37.6h165.1l-165.1 .8z"/>
<path d="M25.4 25.7l165.1-.8v.8zM25.4 24.9h165.1l-165.1 .8zM78.7 70.4l3.2-.6v1.1zM134 69.8l3.1 .6-3.1 .5zM62.4 86.7l.5 3.2h-1zM153 97.1h1l-.5 3.2zM153.5 101.2l.5 3.2h-1zM88.4 136.8l1 .3-1.6 2.8zM153 139.1h1l-.5 3.2zM61.9 141.9h1l-.5 3.2zM80 158.4l1.9 .1zM80.2 154.8l1.8 .1z"/>
<path d="M80.2 158.5l1.5 .1zM80.2 158.5h1.7zM80.2 154.8h1.7zM80.4 154.7l1.5 .1zM80.4 158.6h1.1zM80.4 158.6h1.3zM80.4 154.7h1.3zM80.6 154.7h1.1zM80.6 158.6l.7 .1zM80.6 158.6h.9zM80.6 154.7h.9zM80.7 154.6l.8 .1z"/>
<path d="M80.7 158.7h.6zM80.7 154.6h.6zM127 155.4l3.1 .5-3.1 .5zM131.3 155.9l3.1-.5v1zM153.5 148l.5 3.1h-1zM101 160.9l3.1 .5-3.1 .6zM106 161.4l3.2-.5v1.1zM25.4 256.9h165.1l-165.1 .7zM25.4 257.6l165.1-.7v.7z"/>
</g>
<path d="M37.3 9.7h4.8M37.5 17.9h4.9M50.5 21.5h2.8" fill="none" stroke="#000" stroke-width=".23"/>
<path d="M36.1 10.7h6.7M36.5 17.2h6.8M36.9 9.9h5.4" fill="none" stroke="#000" stroke-width=".34"/>
<path d="M36.4 10.3h6.2" fill="none" stroke="#000" stroke-width=".4"/>
<path d="M35.1 12.8h2.3M35.6 11.3h2.4" fill="none" stroke="#000" stroke-width=".42"/>
<path d="M36.3 16.8h6.9M38 18.1h3.8M36.2 20.4h2.7M79 156.8h4.1" fill="none" stroke="#000" stroke-width=".21"/>
<path d="M37 17.6h5.9" fill="none" stroke="#000" stroke-width=".3"/>
<path d="M82.8 90.9h50.3M82.9 90.7v50.4M133 90.7v50.4M82.8 140.9h50.3" fill="none" stroke="#000" stroke-width=".28"/>
<g fill="none" stroke="#000" stroke-width=".36">
<path d="M56.4 179.2h103M56.4 175.3h103v31.1h-103zM111.8 175.3v31.1M127.7 179.2v3.9M143.6 179.2v3.9M56.4 194.7h103M56.4 183.1h103M56.4 198.6h103M56.4 186.9h103M56.4 190.8h103M102.7 183.1v23.3M127.7 186.9v19.5"/>
<path d="M143.6 186.9v19.5M56.4 202.5h103"/>
</g>
<g font-size="3.9">
<text x="26.4" y="43.5">100-Lead Plastic Thin Quad Flatpack (EQX) - 14x14x1 mm Body [TQFP]</text>
<text x="26.4" y="48.1">2.00 mm Footprint</text>
<text x="76.5" y="171.2">RECOMMENDED LAND PATTERN</text>
</g>
<g font-size="3.2">
<text x="28.4" y="54.7">Note:</text>
<text x="41.1" y="58.3">http://www.microchip.com/packaging</text>
<text x="41.1" y="54.7">For the most current package drawings, please see the Microchip Packaging Specification located at</text>
<text x="106.1" y="71.5">C1</text>
<text x="158.3" y="95">G</text>
<text x="60.4" y="117">C2</text>
<text x="96.5" y="129.6">SILK SCREEN</text>
<text x="69" y="139.8">100</text>
<text x="151.8" y="146.2">Y1</text>
<text x="84.3" y="151.8">1</text>
<text x="86.2" y="153.4">2</text>
<text x="139.4" y="157">X1</text>
<text x="94.8" y="162.6">E</text>
</g>
<g font-size="2.9">
<text x="104.3" y="178.3">Units</text>
<text x="126" y="178.3">MILLIMETERS</text>
<text x="89" y="182.2">Dimension Limits</text>
<text x="117.1" y="182.2">MIN</text>
<text x="132.3" y="182.2">NOM</text>
<text x="148.4" y="182.2">MAX</text>
<text x="57.3" y="186">Contact Pitch</text>
<text x="57.3" y="189.9">Contact Pad Spacing</text>
<text x="105.4" y="189.9">C1</text>
<text x="106.3" y="186">E</text>
<text x="129.5" y="186">0.50 BSC</text>
<text x="132" y="189.9">15.40</text>
<text x="57.3" y="193.8">Contact Pad Spacing</text>
<text x="57.3" y="197.7">Contact Pad Width (X100)</text>
<text x="105.4" y="193.8">C2</text>
<text x="105.5" y="197.7">X1</text>
<text x="132" y="193.8">15.40</text>
<text x="148.7" y="197.7">0.30</text>
<text x="57.3" y="201.6">Contact Pad Length (X100)</text>
<text x="105.5" y="201.6">Y1</text>
<text x="148.7" y="201.6">1.50</text>
<text x="57.3" y="205.5">Contact Pad to Contact Pad (X96)</text>
<text x="106.1" y="205.5">G</text>
<text x="116.9" y="205.5">0.20</text>
<text x="34" y="228.3">Notes:</text>
<text x="34" y="232.9">1. Dimensioning and tolerancing per ASME Y14.5M</text>
<text x="43.6" y="237">BSC: Basic Dimension. Theoretically exact value shown without tolerances.</text>
<text x="34" y="241">2. For best soldering results, thermal vias, if used, should be filled or tented to avoid solder loss during</text>
<text x="38.1" y="244.3">reflow process</text>
<text x="118.1" y="251.7">Microchip Technology Drawing C04-2110-EQX Rev C</text>
<text x="26.6" y="261.3">© 2022 Microchip Technology Inc.</text>
</g>
<text font-size=".6" x="43" y="10">R</text>
</svg>
